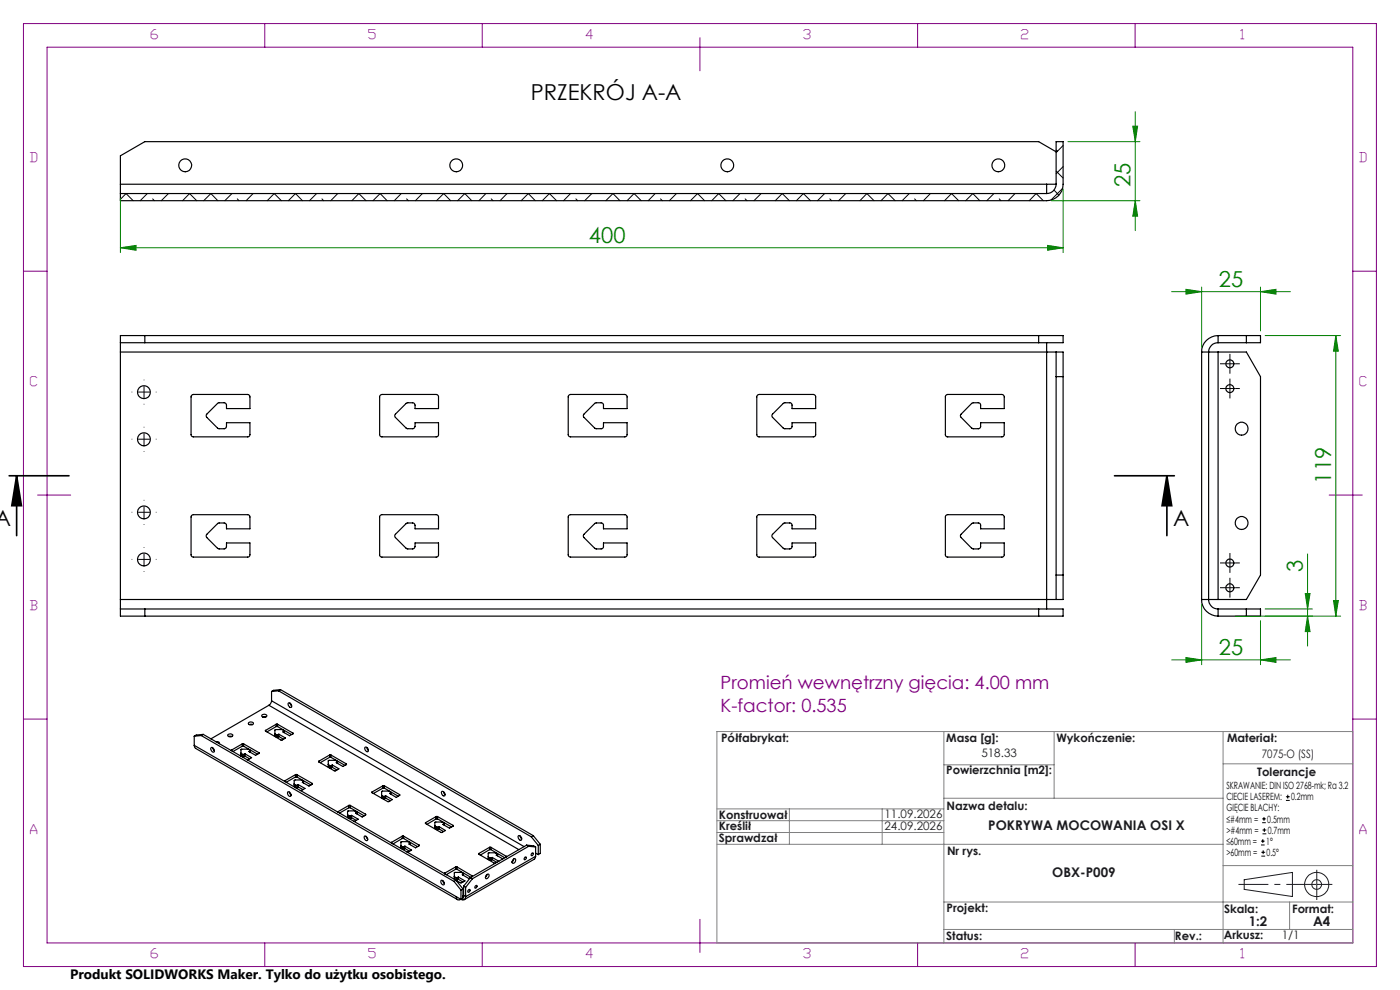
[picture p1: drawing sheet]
<svg xmlns="http://www.w3.org/2000/svg" width="297mm" height="210mm" viewBox="0 0 297 210" stroke-linecap="round" stroke-linejoin="round" font-family="sans-serif">
<g fill="none" stroke="#000" stroke-width=".25">
<path d="M25.5 39.1v2M25.5 39.1h198.5M222 39.1v2M224 39.1a1.99 1.99 0 0 1-2 2M224 39.1v-9.1h1.5v9.1a3.5 3.5 0 0 1-3.5 3.5h-196.5v-1.5M224 32.2l-3.7-2.2h-189.6l-5.2 3v6.1M25.5 41.1h196.5M25.5 72.7v2M25.5 71.2h200v1.5h-200zM25.5 74.7v52.5M25.5 74.7h196.5M30.7 71.2v1.5"/>
<path d="M220.3 71.2v1.5M222 74.7h2M222 72.7v2M222 74.7v52.5M224 79.9h1.5M224 74.7h1.5v52.5h-1.5M224 74.7v52.5M254.9 74.7h1.5M254.9 74.7v52.5M256.4 74.7h2M256.4 74.7v52.5M258.4 72.7a1.99 1.99 0 0 0-2 2"/>
<path d="M258.4 71.2a3.5 3.5 0 0 0-3.5 3.5M258.4 71.2h9v1.5h-9M258.4 74.7h6l3 5.2v42.1l-3 5.2h-6M258.4 71.2v1.5M258.4 74.7v52.5M264.4 71.2v1.5M40.7 83.8l.3-.1h11.7l.3 .4v2.6h-5l-.1-1.1-.3-.2h-1.2l-2.6 2.5-.1 .4 2.7 2.6h1.2l.3-.1 .1-1.1h5v2.8l-.4 .2-11.9-.1-.2-.3v-8.2zM80.6 83.9l.4-.2h11.7l.3 .4v2.6h-4.9v-.8l-.3-.4-1.4-.1-2.6 2.5-.1 .4 2.7 2.6h1.2l.3-.1 .2-.4v-.7h4.9v2.8l-.4 .2-11.8-.1-.3-.3zM120.6 83.9l.4-.2 11.8 .1 .2 .3v2.6h-5v-.9l-.2-.3-1.4-.1-2.6 2.5v.4l2.6 2.6h1.2l.3-.1 .1-1.1h5v2.8l-.4 .2-11.8-.1-.3-.3zM160.6 83.9l.4-.2 11.8 .1 .2 .3v2.6h-5v-.9l-.2-.3-1.4-.1-2.6 2.5v.4l2.6 2.6h1.2l.3-.1 .1-1.1h5v2.8l-.4 .2-11.8-.1-.3-.3zM200.8 83.8l11.7-.1 .5 .3v2.7h-5v-.9l-.2-.3-1.4-.1-2.5 2.4a.44 .44 0 0 0 0 .7l2.5 2.4h1.2l.3-.1 .1-1.1h5v2.7l-.4 .3-11.8-.1-.2-.3v-8.2zM40.6 109.4l.4-.2h11.7l.3 .4v2.6h-5l-.1-1.1-.3-.2h-1.2l-2.6 2.5-.1 .4 2.4 2.5 .4 .1h1.1l.3-.1 .1-1.1h5v2.8l-.4 .2-11.9-.1-.2-.3z"/>
<path d="M80.6 109.4l.3-.2h11.8l.3 .4v2.6h-4.9v-.8l-.3-.4-1.4-.1-2.6 2.5-.1 .4 2.7 2.6h1.1l.4-.1 .2-.4v-.7h4.9v2.8l-.4 .2-11.8-.1-.3-.3zM120.6 109.4l.3-.2h11.7l.3 .1 .1 .3v2.6h-5v-.9l-.2-.3-1.4-.1-2.6 2.5v.4l2.6 2.6h1.1l.4-.1 .1-1.1h5v2.8l-.4 .2-11.8-.1-.3-.3zM160.6 109.4l.3-.2h11.7l.3 .1 .1 .3v2.6h-5v-.9l-.2-.3-1.5-.1-2.5 2.5v.4l2.6 2.6h1.1l.4-.1 .1-1.1h5v2.8l-.4 .2-11.8-.1-.3-.3zM200.6 109.4l.3-.2h11.7l.4 .3v2.7h-5v-.9l-.2-.3-1.5-.1-2.4 2.4a.44 .44 0 0 0 0 .7l2.2 2.3 .3 .1h1.1l.4-.1 .1-1.1h5v2.7l-.4 .3-11.8-.1-.2-.3zM25.5 127.2v2M25.5 129.2h200v1.5h-200zM25.5 127.2h196.5M30.7 129.2v1.5M220.3 129.2v1.5M222 127.2h2M222 127.2v2M224 122h1.5"/>
<path d="M254.9 127.2a3.5 3.5 0 0 0 3.5 3.5M254.9 127.2h1.5M256.4 127.2a1.99 1.99 0 0 0 2 2M256.4 127.2h2M258.4 129.2h9v1.5h-9M258.4 129.2v1.5M264.4 129.2v1.5M41.2 158.1l.3 .6 55.6 32.1M41.2 158.1l55.6 32.1M41.2 156.2v1.9M42.7 156l-1.5 .2M42.7 156l53.6 31"/>
<path d="M43.1 155.8l-.4 .2M43.1 155.8l53.6 30.9M43.1 155.8l-1.5 .1-.4 .3M44.8 158.6a.6 .6 0 0 1 .6 .3 .6 .6 0 0 1-.1 .7 .66 .66 0 0 1-.5-1zM45.1 158.6l.4 .6M45.8 157.3a.51 .51 0 0 1 .7 .5M48.4 155.8a.66 .66 0 0 1 1 .2 .6 .6 0 0 1-.6 .3 .6 .6 0 0 1-.5-.4zM48.5 156.2h.7M49.1 159.1v.1M51.1 159.8l.4 .2M51.4 157.8h.3M51.4 158.3h.3"/>
<path d="M51.4 157.8l-2.3 1.3M51.4 157.8v.5M51.4 158.3l-2 1.1M51.7 157.8l3.2 1.9M51.7 157.8v.5M51.7 158.3l2.9 1.7M52 159.9l1.4 .8-.7 .4h-.3M52 159.9l-.2 .1M52 159.9v.5M52.7 153.3a.59 .59 0 0 1 1 .3 .53 .53 0 0 1-.6 .2 .53 .53 0 0 1-.4-.5zM52.9 153.7h.7M53 159.3l.1-.1-.4-.3-1.5 .1v1.4"/>
<path d="M53 159.3v.3M53 159.3l-.2 .1 1.4 .8 .7-.4M53.1 159.2v.4M54.9 159.7v.1M55.6 151.7a.59 .59 0 0 1 1 .2 .53 .53 0 0 1-.6 .3 .53 .53 0 0 1-.4-.5zM55.7 152.1h.7M56.3 154.9v.2M56.3 155.1l3.3 1.9h.3l.7-.4-1.4-.9M57 149.6l-12.3 7.1M57 149.6l53.1 30.6M57.6 148.7l-.2 .6-.4 .3M57.6 148.7l53.6 30.9"/>
<path d="M57.6 146.7v2M58.3 155.6l.1 .1M58.4 155.7l.3 .1M58.4 155.7v.5M58.4 156.2l.3 .1M58.6 153.6h.3M58.6 154.1h.3M58.6 153.6l-2.3 1.3M58.6 153.6v.5M58.6 154.1l-2 1.1M58.7 155.8h.2M58.7 156.3h.2"/>
<path d="M58.7 155.8v.5M58.9 153.6l3.2 1.9M58.9 153.6v.5M58.9 154.1l2.9 1.7M58.9 155.8v.5M59.1 146.5l-1.5 .2M59.1 146.5l53.6 31M59.2 155.7l-.3 .1M59.2 156.2l-.3 .1M59.2 155.7v.5M59.2 156.2l.9 .6M59.5 146.3l-.4 .2"/>
<path d="M59.5 146.3l53.6 31M59.5 146.3l-1.5 .1-.4 .3M60.2 155.1l.1-.1-.4-.2h-1.5v1.4M60.2 155.1l-.2 .1 1.4 .9 .7-.4M60.2 155.1v.3M60.3 155v.4M61.2 149.1a.61 .61 0 0 1 .6 .3 .61 .61 0 0 1-.1 .7 .69 .69 0 0 1-.5-1zM61.5 149.1l.4 .6M62.1 155.5v.2M77.4 158.6a.52 .52 0 0 1 .7 .2 .52 .52 0 0 1-.2 .7l-.5-.5zM77.8 158.5l.3 .7M51.1 160.3l.1 .1"/>
<path d="M51.2 160.4l.3 .1M51.5 160h.3M51.5 160.5h.3M51.5 160v.5M51.8 160v.5M52 160.4l1 .6M52 160.4l-.2 .1M60.4 165.6v.2M61 168a.56 .56 0 0 1 .6 .3 .56 .56 0 0 1 0 .6 .71 .71 0 0 1-.6-.9zM61.4 168l.3 .6M62.4 166.3l.1 .1M62.5 166.4l.3 .2"/>
<path d="M62.5 166.4v.5M62.5 166.9l.3 .2M62.7 164.3h.3M62.7 164.8h.3M62.7 164.3l-2.3 1.3M62.7 164.3v.5M62.7 164.8l-2 1.1M62.8 166.6h.2M62.8 167.1h.2M62.8 166.6v.5M63 164.3l3.3 1.9M63 164.3v.5"/>
<path d="M63 164.8l3 1.7M63 166.6v.5M63.3 166.4l1.4 .8-.8 .5h-.2M63.3 166.4l-.3 .2M63.3 166.4v.5M63.3 166.9l1 .6M63.3 166.9l-.3 .2M64.3 165.8v-.1l-.4-.3-1.4 .1v1.4M64.3 165.8l-.2 .1 1.4 .8 .8-.3M64.3 165.8v.3M64.4 165.7v.4M66.3 166.2v.2"/>
<path d="M67.7 161.5v.1M67.7 161.6l3.3 1.9 .9-.4-1.4-.8M69.6 162.1l.1 .1M69.7 162.2l.3 .2M69.7 162.2v.5M69.7 162.7l.3 .2M69.9 160.2h.3M69.9 160.6h.3M69.9 160.2l-2.2 1.3M69.9 160.6l-2 1.2M69.9 160.2v.4M70 162.4h.3"/>
<path d="M70 162.9h.3M70 162.4v.5M70.2 160.2l3.2 1.8M70.2 160.2v.4M70.2 160.6l3 1.7M70.3 162.4v.5M70.5 162.3l-.2 .1M70.5 162.8l-.2 .1M70.5 162.3v.5M70.5 162.8l1 .5M71.5 161.7l.1-.1-.4-.3-1.6 .1 .1 1.3M71.5 161.7l-.2 .1 1.4 .8 .7-.4"/>
<path d="M71.5 161.7v.2M71.6 161.6v.4M71.8 172.1v.2zM73.4 162v.2M73.7 172.9h.1M73.8 172.9l.3 .2M73.8 172.9v.5M73.8 173.4l.3 .2M74 170.8h.3M74 171.3h.3M74 170.8l-2.2 1.3M74 170.8v.5"/>
<path d="M74 171.3l-2 1.2M74.1 173.1h.3M74.1 173.6h.3M74.1 173.1v.5M74.3 170.8l3.2 1.9M74.3 170.8v.5M74.3 171.3l3 1.8M74.4 173.1v.5M74.6 173l1.4 .8-1 .4M74.6 173l-.2 .1M74.6 173v.5M74.6 173.5l1 .5"/>
<path d="M74.6 173.5l-.2 .1M75.6 172.4l.1-.1-.3-.3h-1.6v1.4M75.6 172.4l-.2 .1 1.4 .8 .7-.4M75.6 172.4v.2M75.7 172.3v.3M77.3 177.4a.56 .56 0 0 1 .6 .3 .56 .56 0 0 1-.1 .6 .71 .71 0 0 1-.5-.9zM77.5 172.7v.2M77.6 177.4l.4 .6M79 168v.2M79 168.2l3.3 1.9 .9-.5-1.4-.8M81 168.7l.3 .2M81 169.1v.2"/>
<path d="M81 169.3l.3 .1M81.2 166.7h.3M81.2 167.2h.3M81.2 166.7l-2.2 1.3M81.2 166.7v.5M81.2 167.2l-2 1.1M81.3 168.9h.3M81.3 169.4h.3M81.3 168.9v.5M81.5 166.7l3.3 1.8M81.5 166.7v.5M81.5 167.2l3 1.7"/>
<path d="M81.6 168.9v.5M81.8 168.8l-.2 .1M81.8 168.8v.5M81.8 169.3l1 .6M81.8 169.3l-.2 .1M82.9 168.2v-.2l-.5-.2h-1.4v1.5M82.9 168.2l-.2 .1 1.4 .8 .7-.4M82.9 168.2v.2M82.9 168.1v.4M83 178.7v.1zM84.8 168.5v.2M85.1 179.4h.1"/>
<path d="M85.1 179.4l.3 .2M85.1 179.4v.5M85.1 179.9l.3 .2M85.3 177.4h.3M85.3 177.9h.3M85.3 177.4l-2.2 1.3M85.3 177.4v.5M85.3 177.9l-1.9 1.1M85.4 179.6h.3M85.4 179.6v.5M85.6 177.9l3 1.7M85.6 177.4l3.3 1.8"/>
<path d="M85.6 177.4v.5M85.7 179.6v.5M85.9 179.5l1.4 .8-.7 .5-.3-.1M85.9 179.5l-.2 .1M85.9 179.5v.5M85.9 180l1 .6M85.9 180l-.2 .1M87 178.9v-.1l-.4-.3h-1.5v1.4M87 178.9l-.3 .1 1.5 .8 .7-.4M87 178.9v.2M87 178.8v.4M88.9 179.2v.2"/>
<path d="M90.3 174.5v.2M90.3 174.7l3.3 1.9 .9-.4-1.4-.9M92.3 175.2v.1M92.3 175.3l.3 .2M92.3 175.3v.5M92.3 175.8l.3 .2M92.5 173.2h.3M92.5 173.7h.3M92.5 173.2l-2.2 1.3M92.5 173.2v.5M92.5 173.7l-1.9 1.2M92.6 175.5h.3"/>
<path d="M92.6 176h.3M92.6 175.5v.5M92.8 173.2l3.3 1.9M92.8 173.2v.5M92.8 173.7l3 1.7M92.9 175.5v.5M93.1 175.3l-.2 .2M93.1 175.3v.5M93.1 175.8l1 .6M93.1 175.8l-.2 .2M93.7 167.9a.6 .6 0 0 1 .6 .3 .6 .6 0 0 1 0 .6 .66 .66 0 0 1-.6-.9zM94.1 167.9l.3 .6"/>
<path d="M94.2 174.7v-.1l-.3-.2h-1.6v1.4M94.2 174.7l-.3 .2 1.5 .8 .7-.4M94.2 174.7v.3M96.1 175.1v.2M103.9 179.7h.2M103.9 179.7l-2.3 1.3M103.9 179.7v.5M104.1 179.7l3.3 1.9M104.1 179.7v.5M110 177.3a.61 .61 0 0 1 .6 .3 .61 .61 0 0 1-.1 .7 .7 .7 0 0 1-.5-1zM110.3 177.3l.4 .6M111.7 179.3l.4 .2"/>
<path d="M111.7 179.3l-11.9 6.9M111.7 179.3l1.5 .1 .4 .3M112.1 179.5l1.5 .2M112.1 179.5l-11.9 6.9M112.7 177.5l1.5 1.8M113.1 177.3l-.4 .2M113.1 177.3l1.5 1.8M113.6 179.7v1.9M114.2 179.3v2M114.6 179.1l-.4 .2M114.6 179.1v1.9l-.4 .3M85.4 180.1h.3"/>
<path d="M93.6 186.7a.6 .6 0 0 1 .6 .4 .6 .6 0 0 1-.1 .6 .66 .66 0 0 1-.5-1zM93.9 186.8l.4 .6M94.4 185.2v.2zM96.3 187l1.5 1.8M96.4 185.9v.1M96.4 186l.3 .2M96.4 186v.5M96.4 186.5l.3 .1M96.7 183.9h.2M96.7 184.4h.2M96.7 183.9l-2.3 1.3M96.7 183.9v.5"/>
<path d="M96.7 184.4l-2 1.2M96.7 186.2h.3M96.7 186.6h.3M96.7 186.7l-.4 .3M96.7 186.7l1.5 1.9M96.7 186.2v.4M96.8 190.2a.6 .6 0 0 0 .3 .6 .6 .6 0 0 0 .7 0M96.8 190.2l1 .6M96.9 183.9l3.3 1.9M96.9 183.9v.5M96.9 184.4l3 1.7M97 186.2v.4"/>
<path d="M97.2 186l1.4 .9-1 .4-.9-.5M97.2 186l-.2 .2M97.2 186v.5M97.2 186.5l1 .6M97.2 186.5l-.2 .1M97.8 190.8h.1M97.8 188.8v2M98.2 188.6l-.4 .2M98.2 188.6v1.9l-.4 .3M98.3 185.4l-.4-.3h-1.5v1.4M98.3 185.4l-.2 .2 1.4 .8 .3-.2M98.3 185.4v.3"/>
<path d="M98.3 185.3v.4M98.4 190l-.2 .3M98.4 188v2M98.4 188l.4 .2M98.4 190l.4 .2M98.4 190h-.2M98.8 190.2a.61 .61 0 0 1-.3 .6 .61 .61 0 0 1-.7 0M98.8 188.2v2M99.4 188.8l.2-.1a.28 .28 0 0 1 .1 .4 .28 .28 0 0 1-.5 0zM99.8 186.2l-1.4 1.8M99.8 186.2l.4 .2M100.2 185.8v.1z"/>
<path d="M100.2 186.4l-1.4 1.8M100.9 187.9l.1-.1a.28 .28 0 0 1 .1 .4 .28 .28 0 0 1-.4 .1zM101.6 181v.2M101.6 181.2l3.3 1.9h.2M103.3 185.5l.1-.1a.39 .39 0 0 1 .4 .4 .39 .39 0 0 1-.3 .4l-.2 .2a.47 .47 0 0 1-.4-.4 .47 .47 0 0 1 .4-.5zM103.3 185.5l-.3 .6M103.6 181.7v.1M103.6 181.8l.3 .2M103.6 181.8v.5M103.6 182.3l.3 .2M103.9 180.2h.2M103.9 180.2l-2 1.2"/>
<path d="M103.9 182h.3M103.9 182.5h.3M103.9 182v.5M104.1 180.2l3 1.8M104.2 182v.5M104.4 181.9l1.4 .8M104.4 181.9l-.2 .1M104.4 181.9v.4M104.4 182.3l1 .6M104.4 182.3l-.2 .2M105.5 181.2l.1-.1-.4-.2h-1.6v1.4M105.5 181.2l-.2 .2 1.4 .8"/>
<path d="M105.5 181.2v.3M105.6 181.2v.3M107.4 181.6v.2zM108.8 182.4a.33 .33 0 0 1 .5-.2 .33 .33 0 0 1 .1 .5 .39 .39 0 0 1-.3 .4 .39 .39 0 0 1-.5-.2zM109 182.2l-.4 .6M111.4 181.8a.29 .29 0 0 1 .2 .4 .29 .29 0 0 1-.4 .1zM112.8 181l.2-.1a.33 .33 0 0 1 .1 .4 .33 .33 0 0 1-.4 .2zM113.6 181.6l-.3 .7-14.8 8.5M113.6 181.6l-14.8 8.6M113.6 181l.6 .3"/>
<circle cx="39.3" cy="35.1" r="1.37"/>
<circle cx="96.8" cy="35.1" r="1.37"/>
<circle cx="154.3" cy="35.1" r="1.37"/>
<circle cx="211.8" cy="35.1" r="1.37"/>
<circle cx="260.9" cy="77.2" r=".85"/>
<circle cx="30.5" cy="93.2" r="1.38"/>
<circle cx="30.5" cy="83.2" r="1.37"/>
<circle cx="260.9" cy="82.4" r=".85"/>
<circle cx="263.4" cy="90.9" r="1.38"/>
<circle cx="30.5" cy="118.7" r="1.37"/>
<circle cx="30.5" cy="108.7" r="1.37"/>
<circle cx="260.9" cy="119.4" r=".85"/>
<circle cx="263.4" cy="110.9" r="1.38"/>
<circle cx="260.9" cy="124.7" r=".85"/>
</g>
<g fill="none" stroke="#000" stroke-width=".21">
<path d="M224 36.3l1.5 1.5M224 31.8l.3 .3M225.4 40l-2.4 2.4M225.5 30.9l-1.5 1.5M225.5 35.3l-1.5 1.6M25.5 42.3l1.2-1.2 1.6 1.5M31.3 41.1l-1.6 1.5M32.4 42.2l.3 .4M35.7 41.1h.1M35.7 41.1l-1.5 1.5M38.7 42.6l1.5-1.5 1.5 1.5M43.2 42.6l1.5-1.5 1.5 1.5"/>
<path d="M49.2 41.1l-1.5 1.5M50.3 42.2l.4 .4M53.7 41.1h.1M53.7 41.1l-1.5 1.5M56.7 42.6l1.5-1.5 1.5 1.5M61.2 42.6l1.5-1.5 1.5 1.5M67.2 41.1l-1.5 1.5M68.3 42.2l.4 .4M71.6 41.1h.1M71.6 41.1l-1.4 1.5M74.6 42.6l1.5-1.5 1.5 1.5M79.1 42.6l1.5-1.5 1.5 1.5"/>
<path d="M85.1 41.1l-1.5 1.5M86.3 42.2l.3 .4M89.6 41.1h.1M89.6 41.1l-1.5 1.5M92.6 42.6l1.5-1.5 1.5 1.5M97.1 42.6l1.5-1.5 1.5 1.5M103.1 41.1l-1.5 1.5M104.2 42.2l.4 .4M107.6 41.1h.1M107.6 41.1l-1.5 1.5M110.6 42.6l1.5-1.5 1.5 1.5M115 42.6l1.6-1.5 1.5 1.5"/>
<path d="M121 41.1l-1.4 1.5M122.2 42.2l.4 .4M125.6 41.1h.1M125.6 41.1l-1.6 1.5M128.5 42.6l1.5-1.5 1.5 1.5M133 42.6l1.5-1.5 1.5 1.5M139 41.1l-1.5 1.5M140.1 42.2l.4 .4M143.5 41.1l-1.5 1.5M146.5 42.6l1.5-1.5 1.5 1.5M151 42.6l1.5-1.5 1.5 1.5M157 41.1l-1.5 1.5"/>
<path d="M158.1 42.2l.4 .4M161.5 41.1l-1.6 1.5M164.5 42.6l1.4-1.5 1.6 1.5M168.9 42.6l1.5-1.5 1.5 1.5M174.9 41.1l-1.5 1.5M176 42.2l.4 .4M179.4 41.1l-1.5 1.5M182.4 42.6l1.5-1.5 1.5 1.5M186.9 42.6l1.5-1.5 1.5 1.5M192.9 41.1l-1.5 1.5M194 42.2l.4 .4M197.4 41.1l-1.5 1.5"/>
<path d="M200.4 42.6l1.5-1.5 1.5 1.5M204.9 42.6l1.5-1.5 1.5 1.5M210.9 41.1l-1.6 1.5M212 42.2l.3 .4M215.3 41.1l-1.4 1.5M218.3 42.6l1.5-1.5 1.5 1.5M223.6 40.3l1 1.1"/>
</g>
<path d="M1.9 100.9h12.7M3.5 100.9l1.1 6.4h-2.1zM3.5 100.9v12.7M236.4 100.9h12.7M247.5 100.9l1.1 6.4h-2.1zM247.5 100.9v12.7" fill="none" stroke="#000" stroke-width=".35"/>
<g fill="none" stroke="#191924" stroke-width=".21">
<path d="M263.9 186.6l10.3-1.5v5.1l-10.3-1.5z"/>
<circle cx="279.3" cy="187.6" r="1.03"/>
<circle cx="279.3" cy="187.6" r="2.57"/>
</g>
<path d="M279.3 187.6h-16.7" fill="none" stroke="#191924" stroke-width=".21" stroke-dasharray="6.3 1.3 1.3 1.3" stroke-dashoffset="-.1" stroke-linecap="butt"/>
<path d="M279.3 187.6h3.3M279.3 187.6v3.3M279.3 187.6v-3.1" fill="none" stroke="#191924" stroke-width=".21" stroke-dasharray="6.3 1.3 1.3 1.3" stroke-linecap="butt"/>
<g fill="none" stroke="#800080" stroke-width=".21">
<path d="M5 5h287v200h-287zM10 10h277v190h-277zM56.2 5v5M102.3 5v5M148.5 8v7M194.7 5v5M240.8 5v5M5 57.5h5M287 57.5h5M8 105h7M282 105h7M5 152.5h5"/>
<path d="M287 152.5h5M148.5 195v7M56.2 200v5M102.3 200v5M194.7 200v5M240.8 200v5"/>
</g>
<g fill="none" stroke="#808080" stroke-width=".21">
<path d="M152.1 155.2h134.9v44.8h-134.9zM200.2 155.2v44.8M223.6 155.2v14.1M259.5 155.2v44.8M152.1 176.6h48.1M152.1 174.1h48.1M152.1 171.6h48.1M152.1 179.1h107.4M167.5 171.6v7.5M187.1 171.6v7.5M200.2 169.3h59.3M200.2 162.2h23.4"/>
<path d="M259.5 162h27.5M200.2 197.2h86.8M200.2 191.3h86.8M249.1 197.2v2.8M259.5 183.6h27.5M273.6 191.3v5.9"/>
</g>
<path d="M3.5 100.9l1.1 6.4h-2.1zM247.5 100.9l1.1 6.4h-2.1z" fill="#000"/>
<path d="M25.5 52.6l3.4-.5v1zM25.5 42.1v11.5M25.5 52.6h200M225.5 40.1v13.5" fill="none" stroke="#008000" stroke-width=".21"/>
<g fill="none" stroke="#000" stroke-width=".21" stroke-dasharray="15.2 1.3 1.3 1.3" stroke-linecap="butt">
<path d="M28.1 93.2h-.2M28.1 83.2h-.2M30.6 93.2v-1.3M30.6 93.2h-1.3M30.6 93.2v1.2M30.6 93.2h1.2M30.6 90.7v-.2M30.6 95.7v.1M30.6 83.2v-1.3M30.6 83.2h-1.3M30.6 83.2v1.2M30.6 83.2h1.2"/>
<path d="M30.6 80.7v-.2M30.6 85.7v.1M33.1 93.2h.1M33.1 83.2h.1M28.1 118.7h-.2M28.1 108.7h-.2M30.6 118.7v-1.3M30.6 118.7h-1.3M30.6 118.7v1.2M30.6 118.7h1.2M30.6 116.2v-.2M30.6 108.7v-1.3"/>
<path d="M30.6 108.7h-1.3M30.6 108.7v1.2M30.6 108.7h1.2M30.6 106.2v-.2M30.6 111.2v.1M33.1 118.7h.1M33.1 108.7h.1M30.6 121.2v.1"/>
</g>
<path d="M25.5 52.6l3.4-.5v1z" fill="#008000"/>
<path d="M222.2 52.1l3.3 .5-3.3 .5z" fill="none" stroke="#008000" stroke-width=".21"/>
<path d="M222.2 52.1l3.3 .5-3.3 .5z" fill="#008000"/>
<path d="M226.6 30h15.2M240.8 23.7v25.2M223 42.6h18.8M240.8 42.6l.5 3.3h-1z" fill="none" stroke="#008000" stroke-width=".21"/>
<path d="M240.8 42.6l.5 3.3h-1z" fill="#008000"/>
<path d="M240.3 26.8h1l-.5 3.2z" fill="none" stroke="#008000" stroke-width=".21"/>
<path d="M240.3 26.8h1l-.5 3.2z" fill="#008000"/>
<path d="M248.6 61.9h25.2M251.6 61.4l3.3 .5-3.3 .5zM254.9 60.9v12.8M267.4 60.9v9.3" fill="none" stroke="#008000" stroke-width=".21"/>
<path d="M251.6 61.4l3.3 .5-3.3 .5z" fill="#008000"/>
<path d="M267.4 61.9l3.3-.5v1z" fill="none" stroke="#008000" stroke-width=".21"/>
<path d="M267.4 61.9l3.3-.5v1z" fill="#008000"/>
<path d="M248.6 140h25.2M251.6 139.5l3.3 .5-3.3 .5zM254.9 128.2v12.8M267.4 131.7v9.3" fill="none" stroke="#008000" stroke-width=".21"/>
<path d="M251.6 139.5l3.3 .5-3.3 .5z" fill="#008000"/>
<path d="M267.4 140l3.3-.5v1z" fill="none" stroke="#008000" stroke-width=".21"/>
<path d="M267.4 140l3.3-.5v1z" fill="#008000"/>
<path d="M277.4 117.5v19.5M268.4 129.2h10M268.4 130.7h10M276.9 125.9h1l-.5 3.3z" fill="none" stroke="#008000" stroke-width=".21"/>
<path d="M276.9 125.9h1l-.5 3.3z" fill="#008000"/>
<path d="M277.4 130.7l.5 3.3h-1z" fill="none" stroke="#008000" stroke-width=".21"/>
<path d="M277.4 130.7l.5 3.3h-1z" fill="#008000"/>
<path d="M268.4 71.2h16M283.4 71.2l.5 3.3h-1zM283.4 71.2v59.5M262 130.7h22.4" fill="none" stroke="#008000" stroke-width=".21"/>
<path d="M283.4 71.2l.5 3.3h-1z" fill="#008000"/>
<path d="M282.9 127.4h1l-.5 3.3z" fill="none" stroke="#008000" stroke-width=".21"/>
<path d="M282.9 127.4h1l-.5 3.3z" fill="#008000"/>
<g fill="none" stroke="#000" stroke-width=".21">
<path d="M267.5 179.2h.8M267.5 178.4h.8M267.8 174.5h.7M267.8 173.7h.7M267.8 176.9h.8M267.8 176.1h.8M267.9 178v.8M268.1 173.3v.8M268.2 175.7v.8M272.8 169.8h.8M272.8 169h.8M273.2 168.6v.8"/>
<path d="M267.6 181.6h.8M267.6 180.8h.8M268 180.4v.8"/>
</g>
<g fill="none" stroke="#000" stroke-width=".21" stroke-dasharray="15.2 1.3 1.3 1.3" stroke-linecap="butt">
<path d="M259.7 77.2h-.9M260.9 77.2v-1.3M260.9 77.2h-1.2M260.9 77.2v1.2M260.9 77.2h1.3M260.9 75.9v-.8M260.9 78.4v.9M262.2 77.2h.8M259.7 82.4h-.9M260.9 82.4v-1.2M260.9 82.4h-1.2M260.9 82.4v1.3"/>
<path d="M260.9 82.4h1.3M260.9 81.2v-.9M260.9 83.7v.8M262.2 82.4h.8M259.7 119.4h-.9M260.9 119.4v-1.2M260.9 119.4h-1.2M260.9 119.4v1.3M260.9 119.4h1.3M260.9 118.2v-.9M262.2 119.4h.8M259.7 124.7h-.9"/>
<path d="M260.9 120.7v.8M260.9 124.7v-1.3M260.9 124.7h-1.2M260.9 124.7v1.2M260.9 124.7h1.3M260.9 123.4v-.8M260.9 125.9v.9M262.2 124.7h.8"/>
</g>
<g font-size="4.7">
<text x="112.6" y="21.1">PRZEKRÓJ A-A</text>
<text x="248.9" y="111.5">A</text>
</g>
<g font-size="4.7" fill="#008000">
<text x="239.8" y="39.6" transform="rotate(-90 239.8 39.6)">25</text>
<text x="124.9" y="51.5">400</text>
<text x="258.6" y="60.9">25</text>
<text x="282.4" y="102.6" transform="rotate(-90 282.4 102.6)">119</text>
<text x="276.4" y="121.4" transform="rotate(-90 276.4 121.4)">3</text>
<text x="258.6" y="139">25</text>
</g>
<g font-size="3.9" fill="#800080">
<text x="152.9" y="146.1">Promień wewnętrzny gięcia: 4.00 mm</text>
<text x="152.9" y="151">K-factor: 0.535</text>
</g>
<text font-size="2.9" x="14.9" y="207.6">Produkt SOLIDWORKS Maker. Tylko do użytku osobistego.</text>
<g font-size="2.8" fill="#800080">
<text x="32" y="8.2">6</text>
<text x="78.2" y="8.2">5</text>
<text x="124.4" y="8.2">4</text>
<text x="170.5" y="8.2">3</text>
<text x="216.7" y="8.2">2</text>
<text x="263.2" y="8.2">1</text>
<text x="6.5" y="34.4">D</text>
<text x="288.5" y="34.4">D</text>
<text x="6.5" y="81.9">C</text>
<text x="288.5" y="81.9">C</text>
<text x="6.5" y="129.4">B</text>
<text x="288.5" y="129.4">B</text>
<text x="6.5" y="176.9">A</text>
<text x="288.5" y="176.9">A</text>
<text x="32" y="203.2">6</text>
<text x="78.2" y="203.2">5</text>
<text x="124.4" y="203.2">4</text>
<text x="170.5" y="203.2">3</text>
<text x="216.7" y="203.2">2</text>
<text x="263.2" y="203.2">1</text>
</g>
<g font-size="2.8" fill="#191924">
<text x="209.7" y="176">POKRYWA MOCOWANIA OSI X</text>
<text x="223.2" y="186">OBX-P009</text>
<text x="264.9" y="196.5">1:2</text>
<text x="278.6" y="196.5">A4</text>
</g>
<g font-size="2.5" fill="#191924">
<text x="153" y="157.5">Półfabrykat:</text>
<text x="200.7" y="157.5">Masa [g]:</text>
<text x="208.2" y="160.6">518.33</text>
<text x="224.1" y="157.5">Wykończenie:</text>
<text x="260.3" y="157.5">Materiał:</text>
<text x="267.7" y="160.8">7075-O (SS)</text>
<text x="200.7" y="164.3">Powierzchnia [m2]:</text>
<text x="266.7" y="164.5">Tolerancje</text>
<text x="152.5" y="173.6">Konstruował</text>
<text x="187.6" y="173.5">11.09.2026</text>
<text x="200.8" y="171.9">Nazwa detalu:</text>
<text x="152.5" y="176">Kreślił</text>
<text x="152.5" y="178.5">Sprawdzał</text>
<text x="187.6" y="176">24.09.2026</text>
<text x="200.9" y="181.3">Nr rys.</text>
<text x="200.8" y="193.5">Projekt:</text>
<text x="259.7" y="193.6">Skala:</text>
<text x="274.1" y="193.6">Format:</text>
<text x="200.7" y="199.3">Status:</text>
<text x="249.3" y="199.3">Rev.:</text>
<text x="259.6" y="199.2">Arkusz:</text>
<text x="271.9" y="199.2">1/1</text>
</g>
<g font-size="2.1">
<text x="260.2" y="167.4">SKRAWANIE: DIN ISO 2768-mk; Ra 3.2</text>
<text x="260.2" y="172.1">GIĘCIE BLACHY:</text>
<text x="260.2" y="169.8">CIECIE LASEREM:</text>
<text x="273.9" y="169.8">0.2mm</text>
<text x="260.2" y="174.5">≤#4mm =</text>
<text x="260.2" y="176.9">&gt;#4mm =</text>
<text x="260.2" y="179.2">≤60mm =</text>
<text x="268.6" y="179.2">1°</text>
<text x="268.9" y="174.5">0.5mm</text>
<text x="268.9" y="176.9">0.7mm</text>
<text x="260.2" y="181.6">&gt;60mm =</text>
<text x="268.7" y="181.6">0.5°</text>
</g>
</svg>
